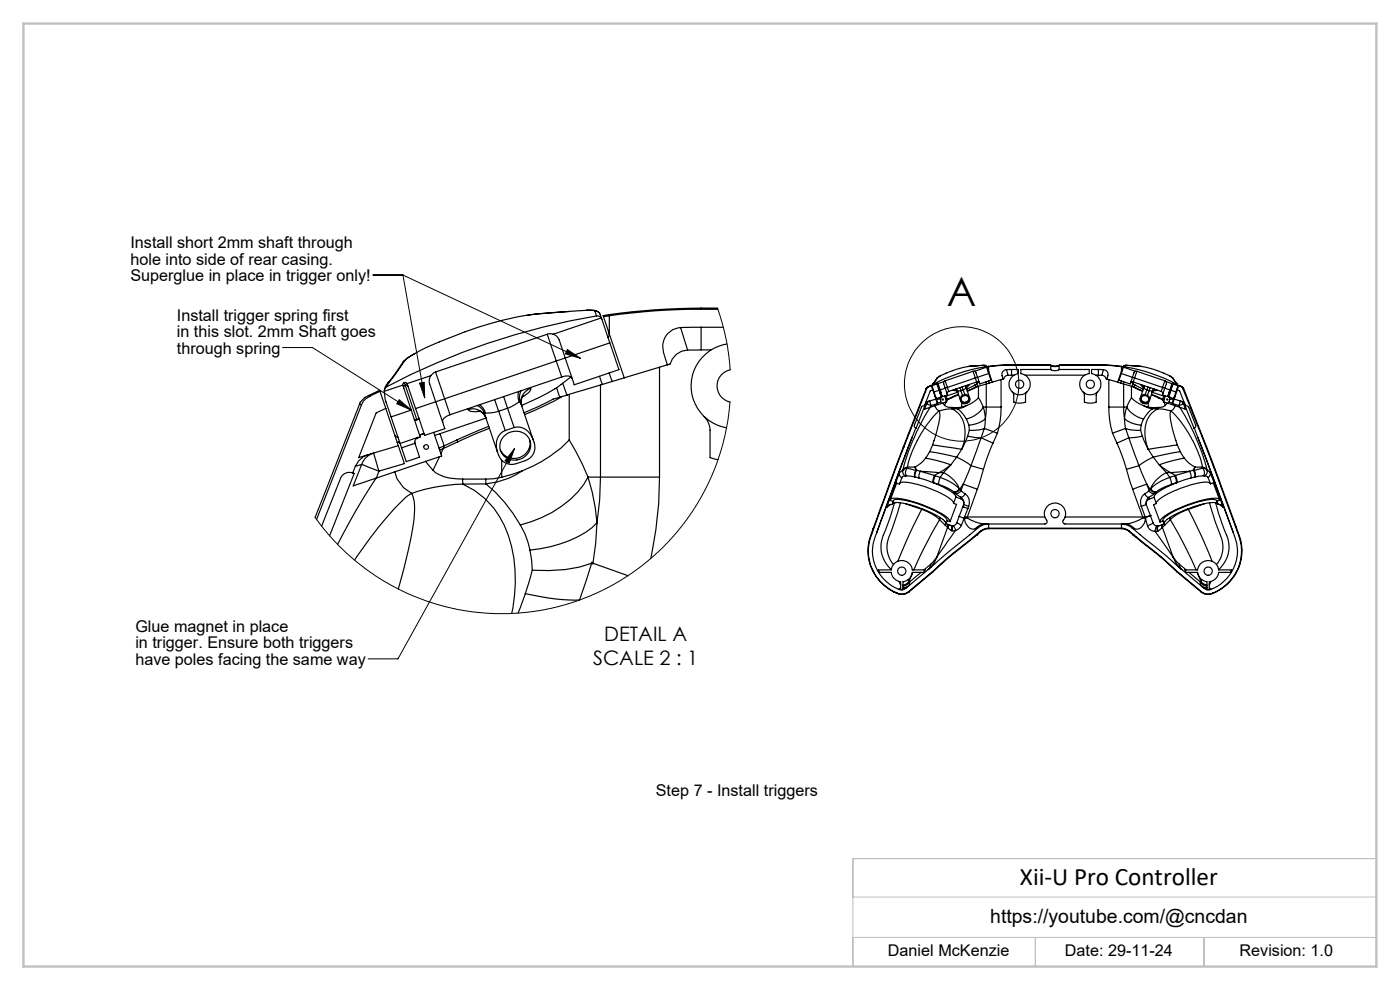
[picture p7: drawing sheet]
<svg xmlns="http://www.w3.org/2000/svg" width="297mm" height="210mm" viewBox="0 0 297 210" stroke-linecap="round" stroke-linejoin="round" font-family="sans-serif">
<g fill="none" stroke="#000" stroke-width=".25">
<path d="M85.5 76.9l-3.2 4.3M85.9 76.5l-3.2 4.5M85.9 76.5l-.4 .4M87.9 75.1l-1.6 1-.8 .8M91.4 79.7a1.83 1.83 0 0 0-.2 1.7l1.2 3.8M91.4 79.7l-5 1.7M92.4 78.9l-1 .8M92.4 78.9l1.9 5.7M113.6 66.6a67.4 67.4 0 0 0-14.9 3.8l-5.5 2.1a24.7 24.7 0 0 0-7.3 4M113.6 66.6h.1M113.7 66.6l-1.8 .2M113.8 66.6h-.1"/>
<path d="M116.1 70.9h1.3M116.1 70.9l1.9 5.7M116.1 70.9l-23.7 8M117.4 70.9a1.95 1.95 0 0 1 1.2 1.2l1.3 3.8M118 76.6l-23.7 8M118 76.6l1.2 3.4M119.2 80a2.43 2.43 0 0 1 1.9-.1l.3 .4M119.2 80l-23.7 8M119.9 75.9l-1.9 .7M120.8 66.1l-7 .5M121.1 80a32.4 32.4 0 0 1-10.4 6M124.5 65.8l-10.9 .8"/>
<path d="M124.5 65.8h1.1l.6 .2M124.6 65.8a2.47 2.47 0 0 1 2.6 .7M124.6 65.8h-.1M126.2 66l.3 1M126.2 66a1.01 1.01 0 0 1 1.1 .7l.4 1M126.5 67a147.2 147.2 0 0 0-44.4 15M126.5 67l.5 .1 .5 .3M127.2 79.8l.6 1.8M127.5 67.4l-10.1 3.5M127.5 67.4l.2 .3M127.7 67.7l1.7 5M128 67.2l1.3 3.6"/>
<path d="M129.2 66.7l-1.2 .2v.3M129.2 66.7l.1 .3M129.2 79.1l.7 1.8M129.3 70.8l-.3 .8M129.3 67v3.8M129.3 67l-1.3 .2M129.3 70.8l3.1 9.3M129.4 72.7l1.9 5.7-9.5 3.2-1.9-5.7M129.4 72.7l-9.5 3.2M139.9 77.9v23.3M141.6 77.4l-9.2 2.7M144.4 69.5a4 4 0 0 0-3.6 5.3l.8 2.6"/>
<path d="M144.4 69.5l1.5 4.8M145.9 74.3a4 4 0 0 0-3.7 2.9l-.6 .2M148.7 69.4l-4.3 .1M148.7 65.6a129.1 129.1 0 0 0-19.4 1.4M148.7 65.4a142.6 142.6 0 0 0-19.5 1.3M148.7 74.2l-2.8 .1M148.7 69.4h4.8M148.7 65.6h3.6M148.7 65.4v.2M148.7 69.4v4.8M148.7 65.4h3.5M148.7 74.2h2.1"/>
<path d="M154.2 73a9 9 0 0 0-7.6 8.8 9 9 0 0 0 7.5 8.9M154.9 78.4a3.5 3.5 0 0 0-2.8 3.4 3.5 3.5 0 0 0 2.8 3.5M199.4 79.8l-.6 .4M205.8 77.7l-1.6 .3-2.1 .6-2.4 1-.8 .6M205.8 77.7h-.4M205.8 77.7h.1M206.4 78.8h.3M206.4 78.8l.5 1.4M206.4 78.8l-5.9 2M206.7 78.8l.3 .2 .4 1M207.6 77.6l-1.8 .1M208.5 77.5l-2.7 .2"/>
<path d="M208.5 77.5h.5M208.5 77.5h.1M208.6 77.5h.4l.2 .2M209 77.5l.1 .3M209 77.5l.2 .2 .1 .3M209.1 77.8a37.6 37.6 0 0 0-11.2 3.8M209.1 77.8l.2 .1M209.3 77.9l-2.6 .9M209.3 77.9v.1M209.3 78l.5 1.2M209.4 77.8h.1M209.4 77.8l.3 .9"/>
<path d="M209.7 77.7v.1M209.7 77.7l-.3 .1M209.7 78.7v.2M209.7 77.8v.9M209.7 77.8h-.3M209.7 78.7l.8 2.4M209.8 79.2l.4 1.4-2.3 .8-.5-1.4M209.8 79.2l-2.4 .8M213.5 78.4a.99 .99 0 0 0-.9 1.3l.2 .7M213.5 78.4l.4 1.2M213.9 79.6a1.16 1.16 0 0 0-1.1 .8M214.6 78.4h-1.1"/>
<path d="M214.6 77.4l-4.9 .4M214.6 78.4h1.4v.9a2.25 2.25 0 0 0-1.6 3.4 2.25 2.25 0 0 0 3.8 0 2.25 2.25 0 0 0-1.6-3.4v-.9h6.3M214.6 77.4l-4.9 .3M214.6 79.6h-.7M214.6 77.4h8.3M214.6 77.4h.1M214.6 78.4v1.2M214.6 79.6h.5M217.5 79.6h12.6M222.9 77.4v.1M222.9 77.5l.7 .1 1.1-.1M222.9 77.5a1.52 1.52 0 0 0 1.8 0"/>
<path d="M222.9 78.4a1.7 1.7 0 0 0 1.8 0M222.9 77.5v.9M224.7 78.4h6.4v.9a2.25 2.25 0 0 0-1.7 3.4 2.25 2.25 0 0 0 3.8 0 2.25 2.25 0 0 0-1.6-3.4v-.9h1.4M224.7 77.5v.9M224.8 77.4l-.1 .1M224.8 77.4h8.2M232.5 79.6h.5M233 77.4l4.9 .3M233 77.4l5.2 .4M233 78.4h1.1M233 79.6h.8M233 77.4h.1"/>
<path d="M233 78.4v1.2M233 77.4h-8.2M233.8 79.6a1.21 1.21 0 0 1 1 .8M234.1 78.4a.99 .99 0 0 1 .9 1.3l-.2 .7M234.1 78.4l-.3 1.2M237.9 79.2l-.5 1.4 2.3 .8 .5-1.4M237.9 79.2l2.3 .8M237.9 77.7l.3 .1M237.9 78.7v.2M237.9 77.7v1M237.9 78.7l-.8 2.4M238.2 77.8l-.3 .9"/>
<path d="M238.3 78l-.4 1.2M238.3 77.9l2.6 .9M238.3 77.9v.1M238.4 77.7l-.1 .3M238.6 77.8l-.3 .1M238.6 77.8a37.8 37.8 0 0 1 11.1 3.8M238.7 77.5l-.1 .3M238.7 77.5l-.3 .2M239 77.5h.1M239.1 77.5h-.6l-.1 .2M239.1 77.5h-.4M239.1 77.5l2.7 .2"/>
<path d="M240 77.6l1.8 .1M240.9 78.8h.3M240.9 78.8l-.3 .2-.4 1M241.2 78.8l-.5 1.4M241.2 78.8l5.9 2M241.8 77.7h.4M241.8 77.7l1.7 .3 2 .6 2.4 1 .8 .6M248.2 79.8l.6 .4M75.4 98.9l-.6 1.4M76.3 85.8l.4 .1M76.3 85.8l-9.4 23.9M76.7 85.9l-9.5 24.3"/>
<path d="M76.7 98.5a3.5 3.5 0 0 1 2.6-2.3l1.1 3.7M76.7 98.5l3.7 1.4M76.7 98.5l-1.8 4.6 4.9-1.7M76.7 98.5l-1.3 .4M78 96.5l-.9 .4-1 .8-.7 1.2M78.2 83.9l-.8 .4-1 1.1-.1 .4M78.2 83.9l.4 .1M78.6 84a3.2 3.2 0 0 0-1.9 1.9M80.4 99.9l-.6 1.5M80.6 83l-.1-.2-2.3 1.1M80.6 83l-2 1M80.6 83l1.2 3.6"/>
<path d="M81.5 83l.2 1.7 1.3 3.7M81.8 86.6l-2 1-3.7 9.5 1.9-.6M81.8 86.6l2.7 7.9M82.1 82l-.5 .5-.1 .5M82.3 81.2l-.6 .8-.1 .8M82.3 81.2h.1M82.7 81l-.6 1M82.7 81l-.4 .2M83 88.4l1.9 5.7M83.7 92.2l.7 .6M84.3 93.9l.4-.2-.4 .2M84.5 94.5l1.3 3.8-5.4 1.6"/>
<path d="M84.5 94.5l-6.5 2M84.9 94.1l.3 .9M85.4 81.7l1.8 5.3M85.4 81.7l-3.9 1.3M85.8 81.2l.3-.1 .3 .3M85.8 81.2l-.3 .2-.1 .3M85.8 81.2l.2 .5M86 81.7l-.3 .2v.4M86 81.7h.4l.2 .3M86 81.7l2.4 7.4M86.4 81.4l1.8 5.3M87.2 87l1.9 5.7-.4 .1"/>
<path d="M87.2 87l-4.2 1.4M87.9 88.9l.3 .2M88 93.7v.3M88 94l1 3-2.8 .9-1-2.9M88 94l-2.8 1M88.2 89.1h.2M88.2 89.1h-.3M88.7 92.8l-.2 .1a1.03 1.03 0 0 0-.5 1.1M88.7 92.8l-3.8 1.3M88.7 92.8h.1M88.7 92.8l-.3 .2M88.7 88.9l-.3 .2"/>
<path d="M88.8 88.6l-.1 .3M88.9 88.8l-.2 .1M90 92l-1 .3M90.3 97.9l1.6 1.9M91.9 99.8a6.9 6.9 0 0 0 4.9 1.8h1.3M92 91.7l1.7 5-13.9 4.7M92.4 85.2l2 5.7-4.3 1.4-1.9-5.6M92.4 85.2l-4.2 1.5M93.2 96.9l-1.3 2.9M93.3 92l-1.1 .4M93.3 92l.9 2.6M94.1 95.1l-.8 .4"/>
<path d="M94.2 94.9l-.7 1.4M94.2 94.6l-1.1 .5M94.3 84.6l-1.9 .6M94.3 84.6l1.2 3.4M95.5 88a2.47 2.47 0 0 0-1.6 1.2v.4M96.9 93.3l-2.7 1.3M96.9 93.3l.2 .4M97.1 93.7l-2.9 1.4M99.3 86.7v.2M99.3 86.9a3 3 0 0 1 3.8 1.8M99.3 86.9l.6 .4 1.9-.1M101.2 86h.1a2.67 2.67 0 0 1 1.5 1.7"/>
<path d="M101.5 87.1a2.55 2.55 0 0 1 1.6 1.6M101.8 85.9a3.1 3.1 0 0 1 1.2 1.8M102.8 87.7l2.7 8.1M103 87.7h-.2M103.1 88.7l-9.8 3.3M103.7 90.4l-6.8 2.9M103.8 90.8l-6.7 2.9M105 84.8l.8 2.4M105.8 87.2l-.9 .3-1.9 .2M105.8 87.2l1.4 4.1M106.4 97.6v3.6M106.8 92.7a3.2 3.2 0 0 1 3.9-1 3.2 3.2 0 0 1 1.8 3.6 3.3 3.3 0 0 1-3.4 2.3 3.3 3.3 0 0 1-3.1-2.6 2.98 2.98 0 0 1 .8-2.3z"/>
<path d="M106.9 84.1l.8 2.5M107.2 91.3a3.4 3.4 0 0 0-1.7 4.5M107.7 86.6l-1.9 .6M107.7 86.6l1.4 4.1M109.1 90.7a3.4 3.4 0 0 1 4 2.6M109.1 90.7l-1.9 .6M110 83a3.1 3.1 0 0 0 .2 2.3M110.2 85.3l-2.5 1.3M110.3 85.2l-.1 .1M110.3 85.2l2.8 8.1M110.5 82.9a2.92 2.92 0 0 0-.2 2.3M110.8 99.9a16.1 16.1 0 0 1-7.7 2.7"/>
<path d="M110.8 99.9l-4.4 1.3M112.4 93.3a3.3 3.3 0 0 1-2.2 3.8 3.3 3.3 0 0 1-4.1-1.7M112.5 82.2l.1 .2M112.6 82.4a2.97 2.97 0 0 0-1.9 3.7 2.4 2.4 0 0 1 .3-2.2M112.6 82.4l-.1 .4-.4 .6-1.3 .8M113.1 93.3a3.1 3.1 0 0 1-1.7 4.4 4.7 4.7 0 0 1-4.2 .5 3.1 3.1 0 0 1-1.7-2.4M118.1 82.3l.6 2M118.7 84.3l-1.4 .4-3.2 1.6-2.9 1.3M119.3 84.1l-3.5 1.8-4.5 2M119.4 81.3l.9 2.5M120.3 83.8l-1.6 .5M120.8 93.3l2.7 5.1 1.2 2.8"/>
<path d="M120.8 93.3a27.9 27.9 0 0 1-10 6.6M120.8 83.6v9.7M127.4 81.7v19.5M127.8 81.6l-7.5 2.2M129.9 80.9l-2.1 .7M132.4 80.1l-2.5 .8M149.4 88.4a4.3 4.3 0 0 1 1.2 2.9v5.8l1.7 .4M191.6 99.7h.1M191.6 99.7l-.7 .5M191.6 99.7a1.03 1.03 0 0 0 .5 1.3M191.6 94.8l.1 .1M191.6 94.8l-6.4 17.4"/>
<path d="M191.7 94.9l-6.4 17.4M192.5 99.3l-.7 .1-.2 .3M192.5 99.3a1.21 1.21 0 0 0-.2 1.6M192.5 99.3l1.8 .5M192.5 99.1l-.6 .2-.3 .4M192.5 99.1h1.6M192.5 99.1v.2M192.5 95.2l-6.5 17.8M192.6 95.1l-6.6 17.9M192.6 95.1l-.1 .1M193.5 92.8l-1 2.4M193.5 92.8l-.9 2.3"/>
<path d="M194.1 99.1l.4 .7M194.1 99.1l.2 .7M194.3 90.8l-.8 2M194.3 99.8a1.61 1.61 0 0 0-.2 1.4M194.5 99.8h-.2M194.5 99.8a1.6 1.6 0 0 0-.4 1.4M194.5 99.8l.8 .2M195.3 100l3.9 .3M195.3 100l-.3 .6-.1 .8M195.3 100l2.9 .9M196.1 86.1l-.6 .1-1.5 4v.4l.3 .2M196.1 86.1l-1.8 4.7"/>
<path d="M196.3 85.8l-.2 .3M196.4 97.2l-1.1 1.1-1.2 .8M196.4 97.2l2.6 .5 2.7 .9M196.5 82.5l-4.9 12.3M196.5 82.5h.1M196.6 82.5l-4.9 12.4M196.6 85.6l.1-.1a.37 .37 0 0 1 .4-.4 .37 .37 0 0 1 .3 .5l.1 .4M196.6 85.6l.9 .4M196.6 85.6l-.5 1.2 1.2-.4M196.6 85.6l-.3 .2M196.9 85.2l-.6 .6M197 82h.1"/>
<path d="M197.1 82l-.5 .5M197.2 95.8l-.8 1.4M197.2 95.8l5.8 1.2M197.3 86.4a47.1 47.1 0 0 0-5.7 13.3M197.5 86l-.2 .4M197.6 81.8l-.9 .3-.2 .4M197.6 81.8l-.5 .2M197.6 81.8l.3 .9M197.8 81.8l.4 1.3M197.8 81.8h.1M197.8 94.4l-.6 1.4M197.8 94.4l6.2 .9"/>
<path d="M197.9 82.7l-.6 .2-.9 2.4 .5-.1M197.9 82.7l.6 2M197.9 81.6l-.1 .2M198 81.3l-.2 .4M198 81.3h.1M198 81.3l-.1 .3M198.2 83.1l.4 1.5M198.3 84.1l.2 .1M198.3 86.1l.5 .8 .4 .3M198.5 84.7l.4 .9-1.4 .4M198.5 84.7l-1.6 .5M198.6 84.5h-.1"/>
<path d="M198.6 84.6l.1 .2M198.8 80.2l-.8 1.1M198.8 81.4v.1M198.8 81.4l-1 .4M198.8 81.5l.4 1.3M198.9 81.3l.1 .1M198.9 81.3l-.1 .1M198.9 80.2l-.9 1.1M198.9 81.3v.2M198.9 80.2h-.1M198.9 81.5l-.1 .1M198.9 81.5l.1 .1"/>
<path d="M198.9 81.5l.6 1.8M199 81.4l.5 1.3M199.2 82.8l.5 1.4-1.1 .4M199.2 82.8l-1 .3M199.2 87.2l-1.3 1.2a25.5 25.5 0 0 0-5.4 10.7M199.2 87.2a6.2 6.2 0 0 1-.1 2.8l-1.3 4.4M199.4 83.3h.1M199.4 84.5v.1M199.4 84.6h.1M199.4 84.6l-.7 .2M199.4 84.6l.2 .7-.7 .2-.2-.7M199.5 83.3h-.1"/>
<path d="M199.6 84.2l-.1 .1M199.6 84.2l-.2 .4M199.6 83.2l-.1 .1M199.6 84.2h.1M199.6 83.2h.1M199.6 84.1l.3-.1-.2 .1M200 85.5l.4 .5M200.2 81v.3l.3 1M200.2 81l-1.2 .4M200.4 86l.5 .3 1 .1M200.4 84l.4 1.2-3.5 1.2M200.5 80.8l-.3 .2"/>
<path d="M200.5 82.3l.5 1.5-1.1 .3-.4-1.4M200.5 80.8l.5 1.4M200.5 82.3l-1 .4M200.7 85.3l-.3 .7M200.7 84l-.3 .1M200.7 84l.2 .7M200.9 84.8l-.2 .1M200.9 84.7l-.2 .1M200.9 84.8l-.1 .3M201 82.2l-.5 .1M201 82.2l.3 .8M201.3 83l-.4 .4"/>
<path d="M201.6 84.4l-.7 .3M201.6 84.4l.1 .1M201.7 84.5l-.7 .3M201.7 98.6l-2.5 1.7M201.7 98.6l-1.6 1.7M201.9 86.7l-1.5 .2-1.2 .3M201.9 86.7a5.4 5.4 0 0 1 2.8 5.9l-.2 1.4-.5 1.3M201.9 86.4v.3M201.9 86.4l1.3 .1M201.9 86.7h1.3M202.2 82.7v.1M202.2 82.8a.71 .71 0 0 1 1 .4"/>
<path d="M202.2 82.8l.6 .1M202.7 82.5l.4 .5M202.8 82.8l.4 .4M202.8 82.5l.4 .5M203 97l1.5 .8 1.5 1M203 97l-1.3 1.6M203.1 83h.1M203.1 83l.7 2M203.2 86.7l1 1 .8 1.2M203.2 83.2l-2.5 .8M203.2 86.5v.2M203.3 83.7l-1.6 .8"/>
<path d="M203.3 83.6l-1.7 .8M203.6 82.2l.2 .7M203.8 82.9l-.6 .1M203.8 82.9l.4 1M204 86.4l-.8 .1M204 95.3l-1 1.7M204 85.4v1M204.1 82.1l.2 .6M204.2 83.9a.81 .81 0 0 0-.4 1.1M204.3 82.7l-.5 .2M204.3 82.7l.4 1M204.7 83.7a.9 .9 0 0 1 1 .6"/>
<path d="M204.7 83.7l-.5 .2M204.9 81.8v.6M204.9 82.4l-.6 .3M205 82.3l-.1 .1M205 88.9l.5 1.3M205 82.3l.7 2M205 81.8v.5M205.1 86l-.7 .4-1.2 .3M205.1 86l-1.1 .4M205.3 92.5l-1.3 2.8M205.3 92.5l2.8 .3M205.5 84.4a.83 .83 0 0 1-.6 .9 .83 .83 0 0 1-1-.4"/>
<path d="M205.5 90.2l.1 1.1M205.5 81.6h.1M205.6 81.6a.74 .74 0 0 0-.5 1v-.6M205.6 81.6l-.5 .5M205.6 91.3l-.3 1.2M205.7 84.3a.79 .79 0 0 1-.5 1.2l-.4 .1a.76 .76 0 0 1-1-.6M206 98.8l2.6 .7M206 98.8l-1.6 3.9M206.9 80.2l-5.9 2M206.9 80.2l.3 .8M206.9 81.6l.2 .5M207.1 82.1l-1.9 .8"/>
<path d="M207.2 81l.6 .1M207.2 81l-5.9 2M207.2 82l-2 1M207.3 81.4l.2 .6M207.4 80l-.5 .2M207.5 82l-.4 .1M207.6 84.4l1 2M207.6 84.4l-1 .9-1.5 .7M207.6 81.9v2.5M207.7 81l-1.3 .9-1.3 .6M208.1 92.8l2.5 1.2M208.1 92.8l-2.1 6"/>
<path d="M208.6 86.4l.5 2.4M208.6 86.4a5.9 5.9 0 0 1-3.6 2.5M208.6 86.4h.6M208.6 99.5l-1.3 4.3M208.8 90.9l-1.4 .3-1.8 .1M208.8 90.8l-.7 2M208.8 90.9l2.8 1M209.1 88.8l-.3 2.2M209.1 88.8a5.6 5.6 0 0 1-3.6 1.4M209.2 81l.1 .4M209.2 86.4l-.1 2.4M209.2 86.4h3.2"/>
<path d="M209.2 81.4v5M209.3 81.4l-1.8 .6M209.7 80.8l.2 .5M209.9 81.3l-.6 .1M210.5 81.1l-.6 .2M210.6 94l-2 5.5M211.6 91.9l-1 2.1M212.4 86.4a18.5 18.5 0 0 1-.8 5.5M212.4 80.5v5.9M212.8 80.4l-2.3 .7M214.7 83.1l.4 .5v1.7a3.8 3.8 0 0 0 2.5 0v-1.6l.3-.6M229.8 83.1l.2 .5v1.7a3.8 3.8 0 0 0 2.6 0v-1.6l.3-.6"/>
<path d="M234.8 80.4l2.3 .7M235.2 86.4h3.2M235.2 86.4a18.5 18.5 0 0 0 .8 5.5M235.2 80.5v5.9M236 91.9l1 2.1M237 94l2 5.5M237.1 81.1l.6 .2M237.7 81.3l.6 .1M237.9 80.8l-.2 .5M238.3 81.4l1.8 .6M238.4 86.4l.1 2.4M238.4 81.4v5"/>
<path d="M238.4 86.4h.6M238.4 81l-.1 .4M238.5 88.8l.3 2.2M238.5 88.8a5.6 5.6 0 0 0 3.6 1.4M238.8 90.9l-2.8 1M238.8 90.8l.7 2M238.8 90.9l1.4 .3 1.8 .1M239 99.5l1.3 4.3M239 86.4l-.5 2.4M239 86.4a5.7 5.7 0 0 0 3.6 2.5M239.5 92.8l-2.5 1.2M239.5 92.8l2.1 6"/>
<path d="M239.9 81l1.3 .9 1.3 .6M240 84.4l-1 2M240 84.4l1.1 .9 1.4 .7M240 81.9v2.5M240.1 82l.4 .1M240.2 80l.5 .2M240.3 81.4l-.2 .6M240.4 82l2 1M240.4 81l-.5 .1M240.4 81l5.9 2M240.5 82.1l1.9 .8M240.7 80.2l5.9 2"/>
<path d="M240.7 80.2l-.3 .8M240.7 81.6l-.2 .5M241.6 98.8l-2.6 .7M241.6 98.8l1.7 3.9M241.9 84.3a.79 .79 0 0 0 .5 1.2l.4 .1a.81 .81 0 0 0 1-.6M242 91.3l.4 1.2M242.1 81.6a.76 .76 0 0 1 .4 1v-.6M242.1 81.6l.4 .5M242.1 81.6h.1M242.1 84.4a.83 .83 0 0 0 .6 .9 .83 .83 0 0 0 1-.4M242.1 90.2l-.1 1.1M242.4 92.5l-2.9 .3"/>
<path d="M242.4 92.5l1.2 2.8M242.5 86l.7 .4 1.2 .3M242.5 86l1.1 .4M242.6 81.8v.5M242.6 82.3l.1 .1M242.6 88.9l-.5 1.3M242.6 82.3l-.7 2M242.7 82.4l.6 .3M242.7 81.8v.6M243 83.7a.91 .91 0 0 0-1.1 .6M243 83.7l.4 .2M243.3 82.7l.5 .2"/>
<path d="M243.3 82.7l-.3 1M243.4 83.9a.85 .85 0 0 1 .4 1.1M243.5 82.1l-.2 .6M243.6 86.4l.8 .1M243.6 95.3l1.1 1.7M243.6 85.4v1M243.8 82.9l.7 .1M243.8 82.9l-.4 1M244 82.2l-.2 .7M244.3 83.7l1.6 .8M244.3 83.6l1.7 .8M244.4 86.7l-.8 .7-1 1.5"/>
<path d="M244.4 83.2l2.5 .8M244.4 86.7h1.3M244.4 86.5v.2M244.5 83h.1M244.5 83l-.7 2M244.7 97l-3.1 1.8M244.7 97l1.2 1.6M244.8 82.5l-.3 .5M244.8 82.8l-.4 .4M244.9 82.5l-.4 .5M245.4 82.8a.72 .72 0 0 0-1 .4M245.4 82.8l-.6 .1"/>
<path d="M245.4 82.7v.1M245.7 86.7l1.2 .1 1.5 .4M245.7 86.7a5.7 5.7 0 0 0-2.7 6.6l.6 2M245.7 86.4v.3M245.7 86.4l-1.3 .1M245.9 98.6l2.5 1.7M245.9 98.6l1.6 1.7M245.9 84.5l.8 .3M246 84.4l-.1 .1M246 84.4l.7 .3M246.3 83l.4 .4M246.6 82.2l.5 .1"/>
<path d="M246.6 82.2l-.3 .8M246.7 84.7l.2 .1M246.7 84.8l.1 .3M246.7 84.8l.2 .1M246.9 84l.3 .1M246.9 84l-.2 .7M246.9 85.3l.3 .7M247.1 82.3l-.5 1.5 1.1 .3 .5-1.4M247.1 82.3l1.1 .4M247.1 80.8l.3 .2M247.1 80.8l-.5 1.4M247.2 86l-.6 .4h-.9"/>
<path d="M247.2 84l-.4 1.2 3.5 1.2M247.4 81v.4l-.3 .9M247.4 81l1.2 .4M247.7 85.5l-.5 .5M247.7 84l.3 .1M248 83.2h.1M248 84.2l.1 .1M248 84.2l.2 .4M248 83.2l.1 .1M248 84.2h.1M248.1 83.3h.1M248.2 83.3h.1"/>
<path d="M248.2 84.5v.1M248.2 84.6h.1M248.2 84.6l.7 .2M248.2 84.6l-.2 .7 .7 .2 .2-.7M248.4 87.2l.7 .6 1.5 1.8a27.3 27.3 0 0 1 4.5 9.5M248.4 87.2l-.2 .6 .2 1.5 1.4 5.1M248.4 82.8l-.5 1.4 1.1 .4M248.4 82.8l1.1 .3M248.6 81.4l-.4 1.3M248.7 81.5l-.1 .1M248.7 81.5l.1 .1M248.7 81.5l-.6 1.8"/>
<path d="M248.7 80.2l.9 1.1M248.7 80.2h.1M248.8 81.3v.1M248.8 81.3l-.2 .1M248.8 81.3l-.1 .2M248.8 80.2l.8 1.1M248.8 81.4v.1M248.8 81.4l1 .4M248.8 81.5l-.4 1.3M249 84.6l-.1 .2M249 84.5h.1M249.1 84.7l1.6 .5 .7 .6"/>
<path d="M249.1 84.7l-.3 .9 1.3 .4M249.3 84.1l-.2 .1M249.3 86.1l-.5 .8-.4 .3M249.5 83.1l-.5 1.5M249.6 81.3l.1 .3M249.6 81.3h.1M249.6 81.3l.2 .4M249.7 81.6l.1 .2M249.8 94.4l.6 1.4M249.8 94.4l-6.2 .9M249.8 82.7l.5 .2 1.1 2.9M249.8 82.7l-.7 2"/>
<path d="M249.8 81.8l-.3 1.3M249.8 81.8h.1M250 81.8l.5 .1M250 81.8l-.2 .9M250 81.8l.5 .2M250.1 86l.2 .4M250.3 86.4a47.1 47.1 0 0 1 5.7 13.3M250.4 95.8l.8 1.4M250.4 95.8l-5.7 1.2M250.5 82l.4 .4M250.5 81.9l.6 .5M250.5 81.9v.1"/>
<path d="M250.9 82.4a611.4 611.4 0 0 1 11.2 29.4M251 85.6l-.1-.1a.34 .34 0 0 0-.3-.4 .34 .34 0 0 0-.3 .4l-.2 .5M251 85.6l-.9 .4M251 85.6l.5 1.2-1.2-.4M251 85.6l.4 .2M251.1 82.4l6.2 15.9 4.9 13.4M251.1 82.4h-.2M251.2 97.2l1.1 1.1 1.2 .8M251.2 97.2l-2.6 .5-2.7 .9M251.4 85.8l.1 .3M251.5 86.1h.3l.4 .3 1.4 3.8v.3l-.2 .3M251.5 86.1l1.9 4.7"/>
<path d="M252.3 100l-3.9 .3M252.3 100l.3 .5 .1 .9M252.3 100l-2.9 .9M253.1 99.8h.2M253.1 99.8a1.6 1.6 0 0 1 .4 1.4M253.1 99.8l-.8 .2M253.3 99.8a1.61 1.61 0 0 1 .2 1.4M253.4 90.8l1.6 4.3M253.5 99.1l-.4 .7M253.5 99.1h1.6M253.5 99.1l-.2 .7M255 95.1l6.7 17.9"/>
<path d="M255 95.1l.1 .1M255.1 95.2l6.6 17.8M255.1 99.1l.6 .2 .3 .4M255.1 99.1v.2M255.1 99.3h.4l.5 .4M255.1 99.3a1.21 1.21 0 0 1 .2 1.6M255.1 99.3l-1.8 .5M256 99.7l.7 .4M256 99.7h.1M256 99.7a1.03 1.03 0 0 1-.4 1.3M74.8 100.3a1.98 1.98 0 0 0-2.6 1.2l-4 10.1M74.8 100.3l.3 .1-5.2 13.3"/>
<path d="M79.8 101.4l-.6 .9a135.5 135.5 0 0 0-7.6 13.2M83.7 100.1l.5 1.5 1.4 1.9 1.7 1.2M87.3 104.7a19.8 19.8 0 0 0-4.4 4l-3.9 4.8-3.8 5.3M87.3 104.7a11.1 11.1 0 0 1 .5 5.9l-.1 .7a105.5 105.5 0 0 1-3.2 13.6M98.1 101.6l.1 1.1M98.1 101.6h4.9M98.2 102.7l-4.8 .4a30.1 30.1 0 0 0-6.1 1.6M98.2 102.7a19.4 19.4 0 0 1 10.8 15.6 33.2 33.2 0 0 1-.5 11.8M103 101.6l.1 1M103.1 102.6a30.4 30.4 0 0 1 7.3 8.8M103.1 102.6l-4.9 .1M106.4 101.2l-1.7 .4h-1.7"/>
<path d="M110.4 111.4l.9 1.7 1.1 3.6M112.4 116.7l.5 4.3M124.7 101.2l.9 3.1 .7 3.3 .3 3.3M124.7 101.2a20.5 20.5 0 0 1-12.1 9.5l-2.2 .7M124.7 101.2h2.7M125.5 119.5a29.8 29.8 0 0 1-12.6 1.5M125.6 119.2l-2.7 8.1M125.8 119.5l7.4 2.6M126.6 110.9l-.2 4.4-.6 4.4M126.6 110.9a20.1 20.1 0 0 1-9.9 5.1l-4.3 .7M127.4 101.2l-.2 4.9-.6 4.8M127.4 101.2h12.5"/>
<path d="M139.9 101.2a80.6 80.6 0 0 1-1.9 17.3M185.2 112.2l.1 .1M185.2 112.2a9.9 9.9 0 0 0 3.3 12.7l1.2 .7M185.3 112.3a9.7 9.7 0 0 0 5 13.5M186 113a8.7 8.7 0 0 0 4.7 12M188.9 107l-.8 .7M188.9 105.9l.2-.1a9.7 9.7 0 0 1 5.2 .8 18.1 18.1 0 0 1 7 3.6l.2 .5M189.3 106.8a4.8 4.8 0 0 1 3.6 .2 19 19 0 0 1 7.6 3.6l.2 .5M189.5 106.4l-.4 .6a1.03 1.03 0 0 0-1 .7M189.5 106.4a.91 .91 0 0 1 1.3-.4 21.9 21.9 0 0 1 9.8 3.8l.3 .6M189.8 106.6l-1.9 5.9a7.3 7.3 0 0 0-.3 6.4l1.5 2M189.8 106.6h.1"/>
<path d="M190.9 100.2l-2.8 7.5M190.9 100.2a.94 .94 0 0 0 .4 1.2M190.9 102.4h.1a11 11 0 0 1 6 1.1 12.9 12.9 0 0 1 5.2 3l.1 .3M191 106.7l-2.2 6.7a5.7 5.7 0 0 0 .7 6.4M191.3 101.4l-.5 1.3-.6-.2-1.4 3.6 .7 .3M192.1 101a.55 .55 0 0 0-.8 .4M192.2 106.9l3.3 1.1M192.3 100.9l-.2 .1M192.3 100.9l1.8 .3M194.1 101.2h.1M194.1 101.2l.8 .2M194.9 101.4l3 1"/>
<path d="M195.5 108a104.2 104.2 0 0 0-5 11.1M195.5 108a11 11 0 0 1 3.8 2.2M195.6 107.9l-.1 .1M197.4 119.7l-1.4 1.2M197.9 102.4h.1M198 102.4a11.2 11.2 0 0 1 4.7 2.8l.1 .2M198 102.4l1.1 .4M198.2 100.9l-.3 1.5M198.2 100.9h.2M198.4 100.9l-.4 1.5M198.4 100.9l1.1 .4M198.7 118.2l-.9 1.7-.9 .9 .4-.5 .1-.6"/>
<path d="M198.7 118.2l-1.3 1.5M199.1 102.8l1.9 .7 1.3 .8M199.2 100.3h.9M199.2 100.3l-1 .6M199.3 110.2l-3.2 6-2.2 4.7M199.3 110.2l1.2 1.2M199.4 109.8l-.1 .4M199.5 101.3l-.3 .6-.1 .9M199.5 101.3a10.7 10.7 0 0 1 4 2.3M200.1 100.3a6.7 6.7 0 0 1 3.4 3.3M200.1 100.3l-.6 1M200.5 111.4l.5 .5"/>
<path d="M200.6 110.8l-.1 .6M200.7 111.1l1 .4M200.9 110.4l.6 .3M200.9 110.4l-.2 .7M201 111.9l-2.3 6.3M201 111.9h.1M201 111.9l.8 .6M201.1 111.2l-.1 .7M201.7 111.4a.91 .91 0 0 1 .1 1.1M201.7 111.5h.5M201.7 111.5a.87 .87 0 0 1 .2 1.1M201.8 112.5l.1 .1"/>
<path d="M202.2 111.5l.5 1M202.3 106.8l.6 .2-1.4 3.7M202.3 104.3l.1 .1M202.4 104.4l.3 .3M202.7 104.7l1.1 .8M202.7 112.5l-4 5.7M202.7 112.5l-.8 .1M202.8 105.4l-.5 1.4M202.8 105.4l1 .4M203 110.9l-.3 .4-.5 .2M203 110.9l.9 .5M203.5 109.5l1 .5"/>
<path d="M203.5 103.6l.1 .2M203.5 103.6a1.05 1.05 0 0 1-1.2 .7M203.5 109.5l-.5 1.4M203.6 103.8a1.09 1.09 0 0 1-1.2 .6M203.6 103.8l.3 .3M203.8 105.8a1.11 1.11 0 0 1 .5 1.7M203.8 105.5a1.34 1.34 0 0 1 .7 1.2M203.8 105.5v.3M203.9 104.1l.8 .7M203.9 104.1a1.07 1.07 0 0 1-1.2 .6M203.9 111.4l-.6 .8-.6 .3M204.3 107.5h.1"/>
<path d="M204.3 107.5l1 .4M204.3 107.5l-.8 2M204.4 102.7l2.9 1.1M204.4 102.7l-.8 1.1M204.4 102.7l-.5 1.4M204.4 107l1.1 .4M204.5 110l-.6 1.4M204.6 110a2.29 2.29 0 0 0 2 2.2h.3M204.6 109.7l-.1 .3M204.6 109.7v.3M204.6 109.7l.6 .1M204.7 104.8a1.1 1.1 0 0 1-.9 .7"/>
<path d="M204.7 104.8a2.12 2.12 0 0 1 .8 2.6M205.2 109.8l1.6 .9 2.3 .5M205.2 109.7v.1M205.2 109.8l-.6 .2M205.2 109.7h16.5M205.2 109.7h-.6M205.3 107.9l-.8 2.1M205.5 107.4l-.2 .5M207.2 113.4l-4.9 3.9-4.5 4M207.2 113.4h.1M207.3 113.4h.1M207.3 113.4l-5.8 4.7-3.6 3.2"/>
<path d="M207.3 103.8l-2.1 5.9M207.4 112l-.5 .2M208 112.7l.8-.5 .9-.2h28.2l.9 .2 .8 .5M208 112.7l-.8 .7M208 112.7h.1M208.1 112.7l-.8 .7M209.1 111.2a2.7 2.7 0 0 0-2.2 1M209.1 111.2h.6M209.7 111.2a4.3 4.3 0 0 0-3.1 1.5l-5.1 4.1-9.3 8-.8 .3-.7-.1M209.7 111.2h12a.55 .55 0 0 0 .5-.5 .55 .55 0 0 0-.3-.6 2.27 2.27 0 0 1 .6-3 2.27 2.27 0 0 1 3.1 .4 2.27 2.27 0 0 1-.1 3.1l.1 .4 .4 .2h11.9M209.7 112.1l-.6 .1-1 .5M209.7 111.2v.9"/>
<path d="M209.7 112.1h28.2M226 109.7h16.4M237.9 111.2h.2a4.3 4.3 0 0 1 2.9 1.5l6.5 5.3 7.9 6.8 .7 .3 .8-.1M237.9 112.1l.9 .2 .7 .4M237.9 111.2h.6M237.9 111.2v.9M238.5 111.2a2.7 2.7 0 0 1 2.2 1M239.5 112.7l.8 .7M239.6 112.7h-.1M239.6 112.7l.9 .7M240.2 112l.5 .2M240.3 103.8l2.1 5.9"/>
<path d="M240.3 113.4h.1M240.3 113.4l.5 .4M240.5 113.4l.4 .4M240.5 113.4h-.2M240.8 113.8l1.2 1a77.8 77.8 0 0 1 7.7 6.5M240.9 113.8l1.2 1a71.9 71.9 0 0 1 7.7 6.5M240.9 113.8h-.1M242.1 107.4l.9 2.4M242.4 109.8l-1.6 .9-2.3 .5M242.4 109.7v.1M242.4 109.8l.6 .2M242.4 109.7h.6"/>
<path d="M242.9 104.8a2.21 2.21 0 0 0-.8 2.6M242.9 104.8l.3 .5 .5 .2M243 109.7v.3M243 109.7v.1M243 109.7l-.6 .1M243 110a2.28 2.28 0 0 1-2 2.2h-.3M243 109.8l.5 1.8M243 109.8h.1M243.2 107l-1.1 .4M243.3 102.7l-3 1.1M243.3 102.7l.7 1.1M243.3 102.7l.5 1.4"/>
<path d="M243.5 111.6a1.66 1.66 0 0 0 1.5 1.1M243.7 105.5a1.45 1.45 0 0 0-.5 1.5M243.7 105.5l.1 .4M243.8 104.1l-.9 .7M243.8 104.1a1 1 0 0 0 1.1 .6M243.8 105.9a1.01 1.01 0 0 0-.6 1.2l.9 2.3M244 103.8a1.09 1.09 0 0 0 1.2 .6M244 103.8l-.2 .3M244.1 109.4l-1.1 .4M244.1 109.4h.1M244.1 109.4l.5 1.5M244.1 103.6l-.1 .2"/>
<path d="M244.1 103.6a1.06 1.06 0 0 0 1.2 .7M244.6 110.9a.97 .97 0 0 0 .9 .7M244.6 110.9l-1.1 .7M244.8 105.5l.5 1.3M244.8 105.5l-1 .4M244.9 104.7l-1.2 .8M245 112.7l3.9 5.5M245.2 104.4l-.3 .3M245.3 106.8l-.6 .3 1.4 3.6M245.3 104.3l-.1 .1M245.5 111.6l-.3 .4-.2 .7M245.6 112.7h-.6"/>
<path d="M245.7 111.6l-.2 .3 .1 .8M245.7 111.6l-.2 .3 .2 .7M245.7 112.6l-.1 .1M246.6 111.9l-.9 .7M246.6 111.9l-.1-.6 .1 .6M246.6 111.9h.1M246.6 111.9l2.3 6.3M246.7 110.5l-.6 .2M246.7 110.5l.2 .7M246.9 111.2l-1.4 .4M247 110.8l.1 .6M247.1 111.4l-.5 .5"/>
<path d="M247.5 100.3a6.7 6.7 0 0 0-3.4 3.3M247.5 100.3l.6 1M247.5 100.3h.9M248.1 101.3a10.7 10.7 0 0 0-4 2.3M248.1 101.3l.4 1.5M248.2 109.8l.1 .4M248.3 110.2l2.6 4.8 2.9 5.9M248.3 110.2l-1.2 1.2M248.4 100.3l1 .6M248.5 102.8l-1.4 .5-1.8 1M248.9 118.2l.9 1.7 .9 .9-.4-.5-.1-.6M248.9 118.2l1.3 1.5"/>
<path d="M249.2 100.9l.3 .7 .1 .8M249.2 100.9l-1.1 .4M249.4 100.9l.3 1.5M249.4 100.9h-.2M249.6 102.4a12.1 12.1 0 0 0-4.7 2.8l-.1 .3M249.6 102.4l-1.1 .4M249.7 102.4h-.1M250.2 119.7l1.4 1.2M252 107.9l.1 .1M252.1 108a9.7 9.7 0 0 0-3.8 2.2M252.1 108a100.8 100.8 0 0 1 5 11.1M252.7 101.4l-3 1"/>
<path d="M253.5 101.2l-.8 .2M253.5 101.2h.1M255.3 100.9l-1.8 .3M255.3 100.9l.3 .1M255.4 106.9l-3.3 1.1M255.6 101l.6 .1 .1 .2M256.3 101.3l.5 1.3 .6-.2 1.4 3.7-.6 .2M256.6 106.7l1.8 5.7a7.1 7.1 0 0 1 .6 5.8l-.9 1.6M256.7 100.1l2.8 7.5M256.7 100.1a.99 .99 0 0 1-.4 1.2M256.7 102.5l-.1-.1a9.7 9.7 0 0 0-5.4 .9 13.5 13.5 0 0 0-5.8 3.2l-.1 .3M257.8 106.6l2 5.9a7.6 7.6 0 0 1 .5 5.8l-.7 1.2-1 1.4"/>
<path d="M258.2 106.3l.2 .7a1.02 1.02 0 0 1 1.1 .6M258.2 106.3a1.95 1.95 0 0 0-2.2-.3 23.1 23.1 0 0 0-8.9 3.8l-.4 .7M258.3 106.9a3.8 3.8 0 0 0-3.2 .1 18.7 18.7 0 0 0-8 3.7l-.2 .5M258.6 107l.9 .6M258.7 105.9l-.2-.1a13.8 13.8 0 0 0-6.8 1.4 13 13 0 0 0-5.6 3.2v.3M261.7 113a8.8 8.8 0 0 1-4.8 12M262.1 111.8a10.3 10.3 0 0 1 .4 9.2 10.2 10.2 0 0 1-5.3 4.8M262.2 111.7l-.1 .1M262.2 111.7l.3 .9a9.8 9.8 0 0 1-5.3 13.3M111.4 125.9l-1.5 4.2M111.4 125.9a44.6 44.6 0 0 0 11.5 1.4M112.9 121l-1.5 4.9"/>
<path d="M186.3 120.9h2.8a2.26 2.26 0 0 1 2.2-2 2.26 2.26 0 0 1 2.2 2h2.8l-.3 .5h-2.5a2.19 2.19 0 0 1-1.9 2v1.7h-.3h-.2v-1.7a2.36 2.36 0 0 1-2-2h-2.5zM189.7 125.6l.6 .2M190.7 123.3l.3 .8M191 124.1h.1M191.1 124.7l-.4 .3M192.7 123l.2 .3M192.7 125.5a2.26 2.26 0 0 1-2.4 .3M192.7 125.5h.2M192.9 125.5a2.79 2.79 0 0 1-3.2 .1M192.9 123.3l-.6 .5-.7 .3M192.9 123.3l.1 .1M193 123.4a1.13 1.13 0 0 1-1.4 1.3"/>
<path d="M193 123.4l-.6 .6-.8 .3M193.6 121.4l-.7 1.9M195.4 121.4l-2.4 2M197.8 121.3l-5.1 4.2M197.8 121.3h.1M197.9 121.3l-5 4.2M249.7 121.3l5.1 4.2M249.8 121.3h-.1M249.8 121.3l5.1 4.2M251.4 120.9h2.7a2.26 2.26 0 0 1 2.2-2 2.26 2.26 0 0 1 2.3 2h2.7l-.3 .5h-2.4a2.27 2.27 0 0 1-2.1 2v1.7h-.2h-.3v-1.7a2.28 2.28 0 0 1-1.9-2h-2.5zM252.2 121.4l2.4 2M254 121.4l.7 1.9"/>
<path d="M254.6 123.4a1.11 1.11 0 0 0 1.4 1.3M254.6 123.4l.6 .6 .8 .3M254.7 123.3l.6 .5 .7 .3M254.7 123.3l-.1 .1M254.8 125.5a2.34 2.34 0 0 0 2.4 .4M254.9 125.5a2.24 2.24 0 0 0 2.3 .3M254.9 125.5h-.1M255 123l-.3 .3M256.5 124.7l.4 .3M256.5 124.1h.1M256.6 124.1h-.1M256.9 123.3l-.3 .8"/>
<path d="M257.2 125.8v.1"/>
<circle cx="90.4" cy="94.8" r=".5"/>
<circle cx="200" cy="84.8" r=".13"/>
<circle cx="204.7" cy="84.6" r=".79"/>
<circle cx="216.3" cy="81.5" r=".87"/>
<circle cx="231.3" cy="81.5" r=".87"/>
<circle cx="242.9" cy="84.6" r=".79"/>
<circle cx="247.6" cy="84.7" r=".12"/>
<circle cx="223.8" cy="108.9" r=".87"/>
<circle cx="191.3" cy="121.1" r=".87"/>
<circle cx="256.3" cy="121.1" r=".87"/>
</g>
<g fill="none" stroke="#000" stroke-width=".21">
<path d="M152.2 65.4l.9 2.9 .9 3.5 .7 3.9 .2 2.7M154.9 85.3l-.4 3.5-.7 3.4-1.2 4.4-1.2 3.4-1.9 4.1-1.4 2.5-2.4 3.7-1.5 1.8-2.2 2.6-2.3 2.3-3.1 2.7-3.4 2.4-3.4 2.1-3.2 1.6-4 1.6-3 1-3.7 .8-3.5 .6-3.6 .3-3.8 .1-4-.3-4.3-.7-6-1.6-3.4-1.3-3.8-1.8-3.4-2.1-2.7-1.9-3.1-2.4-2.7-2.6-2.9-3.3-1.8-2.5"/>
<circle cx="204" cy="81.4" r="12.1"/>
</g>
<path d="M79.1 58.3h6.4M85.5 58.3l4.6 26.1M85.5 58.3l37.7 17.7M59.9 73.7h6.4l20.9 13.3M120.4 74.1l2.8 1.9-3.3-.9zM84.7 84.8l2.5 2.2-3-1.4zM89 81.3l1-.2 .1 3.3zM109.2 95.1l-1.2 3.1-.9-.5zM109.2 95.1l-24.8 44.7h-6.3" fill="none" stroke="#010000" stroke-width=".21"/>
<path d="M180.9 182.1h111.1v22.9h-111.1zM180.9 198.9h111.1M180.9 190.3h111.1M219.6 198.9v6.1M255.4 198.9v6.1" fill="none" stroke="#c0c0c0" stroke-width=".21"/>
<path d="M5 5h287v200h-287z" fill="none" stroke="#c0c0c0" stroke-width=".5"/>
<path d="M89 81.3l1-.2 .1 3.3zM120.4 74.1l2.8 1.9-3.3-.9zM84.7 84.8l2.5 2.2-3-1.4zM109.2 95.1l-1.2 3.1-.9-.5z" fill="#010000"/>
<text font-size="8.5" x="200.9" y="65">A</text>
<text font-size="5.3" fill="#010000" x="216.4" y="187.7">Xii-U Pro Controller</text>
<g font-size="4.2" fill="#010000">
<text x="128.2" y="135.9">DETAIL A</text>
<text x="125.8" y="141.1">SCALE 2 : 1</text>
</g>
<text font-size="4.1" fill="#010000" x="210.1" y="195.8">https://youtube.com/@cncdan</text>
<g font-size="3.4" fill="#010000">
<text x="27.7" y="52.6">Install short 2mm shaft through</text>
<text x="27.7" y="56.1">hole into side of rear casing.</text>
<text x="27.7" y="59.6">Superglue in place in trigger only!</text>
<text x="37.5" y="68">Install trigger spring first</text>
<text x="37.5" y="71.5">in this slot. 2mm Shaft goes</text>
<text x="37.5" y="75">through spring</text>
<text x="28.7" y="134.1">Glue magnet in place</text>
<text x="28.7" y="137.6">in trigger. Ensure both triggers</text>
<text x="28.7" y="141.1">have poles facing the same way</text>
<text x="139.1" y="168.8">Step 7 - Install triggers</text>
<text x="188.4" y="202.9">Daniel McKenzie</text>
<text x="225.9" y="202.9">Date: 29-11-24</text>
<text x="263" y="202.9">Revision: 1.0</text>
</g>
</svg>
